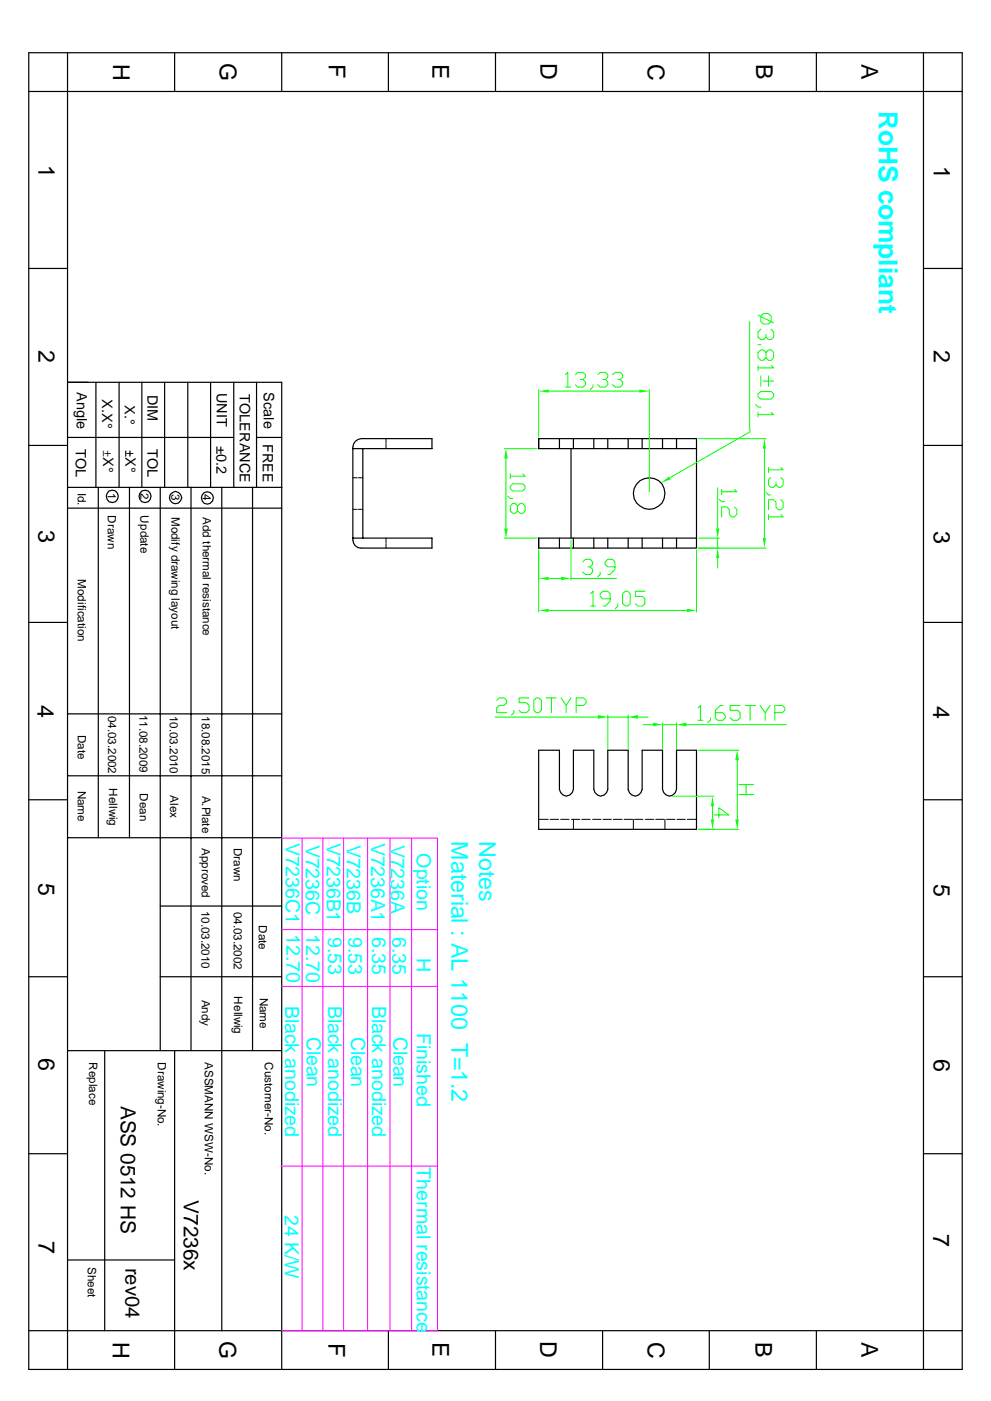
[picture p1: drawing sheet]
<svg xmlns="http://www.w3.org/2000/svg" width="210mm" height="297mm" viewBox="0 0 210 297" stroke-linecap="round" stroke-linejoin="round" font-family="sans-serif">
<g fill="none" stroke="#000" stroke-width=".25">
<path d="M6.1 11.2h197.8v279h-197.8zM6.1 19.4h197.8M14.3 11.2v279M37 11.2v8.2zM59.7 11.2v8.2M82.3 11.2v8.2M105 11.2v8.2M127.7 11.2v8.2M150.3 11.2v8.2M173 11.2v8.2zM195.7 11.2v279M6.1 56.9h8.2"/>
<path d="M195.7 56.9h8.2M6.1 94.4h8.2M14.3 81h45.4v209.2M14.3 92.7h35.2M20.3 81v22.3M25.2 81v22.3M30.1 81v22.3M34.9 81v22.3M39.8 81v22.3M44.6 81v22.3M49.5 81v22.3M54.4 92.7h5.3"/>
<path d="M54.4 81v22.3M114.1 95.1v-2.1h33.5v23.2h-33.5v-2.2h33.5M114.1 93v2.1M114.1 95.1h33.5M118.5 93v2.1M121.5 93v2.1M125.8 93v2.1M128.8 93v2.1M133.1 93v2.1M136.1 93v2.1M140.4 93v2.1M143.3 93v2.1"/>
<path d="M195.7 94.4h8.2M14.3 103.3h45.4M14.3 107.7h45.4M20.8 103.3v74.2M27.4 103.3v74.2M34 103.3v119.4M40.5 103.3v119.4M47 103.3v178.7M53.5 103.3v119.4M118.5 114v2.2M121.5 114v2.2M125.8 114v2.2"/>
<path d="M128.8 114v2.2M133.1 114v2.2M136.1 114v2.2M140.4 114v2.2M143.3 114v2.2M6.1 131.9h8.2M195.7 131.9h8.2M14.3 151.3h45.4M114.1 159h4.4v8.3a1.48 1.48 0 0 0 1.5 1.4 1.48 1.48 0 0 0 1.5-1.4v-8.3h4.3v8.3a1.48 1.48 0 0 0 1.5 1.4 1.48 1.48 0 0 0 1.5-1.4v-8.3h4.3v8.3a1.48 1.48 0 0 0 1.5 1.4 1.48 1.48 0 0 0 1.5-1.4v-8.3h4.3v8.3a1.48 1.48 0 0 0 1.5 1.4 1.48 1.48 0 0 0 1.4-1.4v-8.3h4.3v16.8h-33.5zM6.1 169.5h8.2M14.3 164.4h45.4M14.3 177.5h45.4"/>
<path d="M195.7 169.5h8.2M34 192h25.7M6.1 207h8.2M34 207h25.7zM195.7 207h8.2M14.3 222.7h45.4M22.2 222.7v59.3M37 222.7v67.5M6.1 244.5h8.2M195.7 244.5h8.2M14.3 267h22.7M6.1 282h197.8"/>
<path d="M82.3 282v8.2M105 282v8.2M127.7 282v8.2M150.3 282v8.2M173 282v8.2"/>
<circle cx="23.8" cy="105.2" r="1.28"/>
<circle cx="30.7" cy="105.2" r="1.28"/>
<circle cx="137.6" cy="104.6" r="3.3"/>
</g>
<g fill="none" stroke="#000" stroke-width=".21">
<path d="M114.1 173.7h2.1M116.6 173.7h1.8M118.8 173.7h1.8M121.1 173.7h1.8M123.3 173.7h1.8M125.6 173.7h1.7M127.8 173.7h1.7M130 173.7h1.8M132.2 173.7h1.8M134.2 173.7v2.1M134.5 173.7h1.7M136.7 173.7h1.8"/>
<path d="M138.9 173.7h1.8M140.9 173.7v2.1M141.2 173.7h1.8M143.4 173.7h1.8M145.6 173.7h2"/>
</g>
<path d="M148 93h14.3M162 95.1v18.9M148 116.2h14.3" fill="none" stroke="#0f0" stroke-width=".21"/>
<g fill="#0f0">
<path d="M162 93l.3 2.1h-.7z"/>
<path d="M161.6 114h.7l-.3 2.2z"/>
</g>
<path d="M114.1 82.6v10M116.2 82.9h19.3M137.6 82.6v21.6M162.8 99.1v1.1M165.4 99.1l.5 .5h-3.1M162.3 104.3l.5 .6h.5M162.8 109.1v1.1M163.3 101.2l-.5 .5v1.1l.5 .5h.6l.5-.5M165.4 101.2l.5 .5v1.1l-.5 .5h-.5l-.5-.5v-.6M165.4 105.9l.5 .5v1.1l-.5 .5h-.5l-.5-.5v-1.1l-.5-.5h-1.1v2.1M165.4 109.1l.5 .5h-3.1" fill="none" stroke="#0f0" stroke-width=".21"/>
<g fill="#0f0">
<path d="M135.5 82.6l2.1 .3-2.1 .3z"/>
<path d="M114.1 82.9l2.1-.3v.6z"/>
</g>
<path d="M119.8 79.4l.5-.5v3.1M121.9 79.4l.5-.5h1.1l.5 .5v.5l-.5 .5h-.6M126.7 79.4l.5-.5h1.1l.5 .5v.5l-.5 .5h-.6M129.8 79.4l.6-.5h1l.5 .5v.5l-.5 .5h-.5M119.8 82h1.1M123.5 80.4l.5 .5v.6l-.5 .5h-1.1l-.5-.5M125.6 81.5v.5l-.5 .6M128.3 80.4l.5 .5v.6l-.5 .5h-1.1l-.5-.5M131.4 80.4l.5 .5v.6l-.5 .5h-1l-.6-.5M114.1 116.6v13.1M147.6 116.6v13.1M116.2 129.4h29.3" fill="none" stroke="#0f0" stroke-width=".21"/>
<g fill="#0f0">
<path d="M145.5 129l2.1 .4-2.1 .3z"/>
<path d="M114.1 129.4l2.1-.4v.7z"/>
</g>
<path d="M125.1 125.8l.5-.5v3.1M125.1 128.4h1.1M129.3 126.9h-1.5l-.6-.5v-.6l.6-.5h1l.5 .5v1.6l-1 1h-.5M130.9 127.9v.5l-.5 .6M131.9 125.8l.6-.5h.5l.5 .5v2.1l-.5 .5h-.5l-.6-.5zM136.7 125.3h-2.1v1.1h1.5l.6 .5v1l-.6 .5h-1l-.5-.5M148 159h8.5M148 175.8h8.5M156.2 161.1v12.6" fill="none" stroke="#0f0" stroke-width=".21"/>
<g fill="#0f0">
<path d="M156.2 159l.3 2.1h-.7z"/>
<path d="M155.8 173.7h.7l-.3 2.1z"/>
</g>
<path d="M156.5 166.3h3.2M156.5 168.4h3.2M158.1 166.3v2.1" fill="none" stroke="#0f0" stroke-width=".21"/>
<path d="M140 102.4l1.7-1.4 .4 .6z" fill="#0f0"/>
<g fill="none" stroke="#0f0" stroke-width=".21">
<path d="M158.8 68.2l.1 23.3-17 9.8M160.6 66.8l3.3 1.6M160.6 73.1h.6M160.6 77.5v1.1M161.2 69.8l-.6 .6v1.1l.6 .5h.5l.6-.5M161.2 79.7v2.2M161.7 66.5h1.1l.6 .6v1.1l-.6 .5h-1.1l-.5-.5v-1.1zM162.3 74.7l.5-.5h.6l.5 .5v1.1l-.5 .6h-.6l-.5-.6v-1.1l-.6-.5h-.5l-.6 .5v1.1l.6 .6h.5l.6-.6M162.8 79.7v2.2M163.4 69.8l.5 .6v1.1l-.5 .5h-.6l-.5-.5v-.6M163.4 77.5l.5 .5h-3.3M160.1 85.7l.5 .6h.6"/>
<path d="M160.6 83.5l.6-.5h2.2l.5 .5v.6l-.5 .5h-2.2l-.6-.5zM160.6 87.4v1M161.7 80.8h2.2M163.4 87.4l.5 .5h-3.3M148 116.2h4.4M148 114h4.4M152.1 103.4v8.6M152.1 114v2.2M152.1 118.3v2.1"/>
</g>
<g fill="#0f0">
<path d="M152.1 116.2l.3 2.1h-.7z"/>
<path d="M151.7 112h.7l-.3 2z"/>
</g>
<path d="M114.1 116.6v6.3M121 114.5v8.4M152.4 105.8l.5 .5h.6M152.9 103.7v1.1M155.6 103.7l.5 .5h-3.2M155.6 107.4l.5 .6v1l-.5 .6h-.6l-.5-.6v-1l-.5-.6h-1.1v2.2M116.2 122.6h2.7M121 122.6h9.6" fill="none" stroke="#0f0" stroke-width=".21"/>
<path d="M121 95.1v18.9" fill="none" stroke="#000" stroke-width=".25"/>
<g fill="#0f0">
<path d="M114.1 122.6l2.1-.3v.6z"/>
<path d="M118.9 122.3l2.1 .3-2.1 .3z"/>
</g>
<path d="M106.8 95.1h7M107.2 97.2v14.8M106.8 114h7M123.4 119.1l.6-.6h1.1l.5 .6v.5l-.5 .5h-.6M125.1 120.1l.5 .6v.5l-.5 .6h-1.1l-.6-.6M127.2 121.2v.6l-.5 .5M130.3 120.1h-1.5l-.6-.5v-.5l.6-.6h1l.5 .6v1.6l-1 1.1h-.5" fill="none" stroke="#0f0" stroke-width=".21"/>
<g fill="#0f0">
<path d="M107.2 95.1l.4 2.1h-.8z"/>
<path d="M106.8 112h.8l-.4 2z"/>
</g>
<path d="M107.6 105.2l.5 .5h.5M108.1 103l.5-.5h2.1l.6 .5v.5l-.6 .6h-2.1l-.5-.6zM108.1 100.4v1M109.6 107.3l.6-.6h.5l.6 .6v1l-.6 .5h-.5l-.6-.5v-1l-.5-.6h-.5l-.5 .6v1l.5 .5h.5l.5-.5M110.7 100.4l.6 .5h-3.2M104.9 152h21.8M128.8 151.6v7.1M128.8 152h4.3M133.1 151.6v7.1M135.2 152h2.1" fill="none" stroke="#0f0" stroke-width=".21"/>
<g fill="#0f0">
<path d="M133.1 152l2.1-.4v.7z"/>
<path d="M126.7 151.6l2.1 .4-2.1 .3z"/>
</g>
<g fill="none" stroke="#0f0" stroke-width=".21">
<path d="M105.2 148.4l.5-.5h1.1l.6 .5v.5l-.6 .6h-1.1l-.5 .5v1h2.2M108.9 150.5v.5l-.5 .6M112.1 147.9h-2.1v1h1.5l.6 .6v1l-.6 .5h-1l-.5-.5M113.1 148.4l.5-.5h.5l.6 .5v2.1l-.6 .5h-.5l-.5-.5zM115.7 147.9h2.2M116.8 147.9v3.1M118.9 147.9l1.1 1.6v1.5M121 147.9l-1 1.6M122.1 149.5h1.5l.6-.6v-.5l-.6-.5h-1.5v3.1M136.2 153.6h2.1M140.4 153.2v5.5M140.4 153.6h2.9"/>
<path d="M143.3 153.2v5.5M145.5 153.6h21.1"/>
</g>
<g fill="#0f0">
<path d="M138.3 153.2l2.1 .4-2.1 .3z"/>
<path d="M143.3 153.6l2.2-.4v.7z"/>
</g>
<g fill="none" stroke="#0f0" stroke-width=".21">
<path d="M147.9 150l.5-.5v3.2M147.9 152.7h1M150.5 152.1v.6l-.6 .5M153.2 149.5h-.5l-1.1 1v1.6l.5 .6h1.1l.5-.6v-.5l-.5-.6h-1.6M156.8 149.5h-2.1v1h1.6l.5 .5v1.1l-.5 .6h-1l-.6-.6M157.9 149.5h2.1M158.9 149.5v3.2M161 149.5l1.1 1.5v1.7M163.2 149.5l-1.1 1.5M164.2 151h1.6l.5-.5v-.5l-.5-.5h-1.6v3.2M142.2 168.7h9.1M148 175.8h3.3"/>
<path d="M151 170.9v2.8"/>
</g>
<g fill="#0f0">
<path d="M150.6 173.7h.7l-.3 2.1z"/>
<path d="M151 168.7l.3 2.2h-.7z"/>
</g>
<path d="M151.3 172.7h3.1l-2.1-1.5v2.1" fill="none" stroke="#0f0" stroke-width=".21"/>
<path d="M81.8 93v1M81.8 94.1v1M74.8 108h.9M74.8 101.3h.9M75.9 108h1M75.9 101.3h1M81.8 114v1.1M81.8 115.2v1M121.5 173.7v2.1" fill="none" stroke="#000" stroke-width=".21"/>
<g fill="none" stroke="#000" stroke-width=".25">
<path d="M74.8 95.1h16.7v-2.1h-15a1.89 1.89 0 0 0-1.7 1.7v19.8a1.74 1.74 0 0 0 1.7 1.7h15v-2.2h-16.7M76.9 95.1v18.9"/>
<circle cx="37.2" cy="105.5" r="1.28"/>
<circle cx="43.9" cy="105.6" r="1.28"/>
</g>
<path d="M59.7 177.6h33v104.4h-33M64 177.6v104.4M68.4 177.6v104.4M72.8 177.6v104.4M77.9 177.6v104.4M82.6 177.6v104.4M87.2 177.6v104.4M59.7 197h33M59.7 209h33M59.5 247.1h33" fill="none" stroke="#f0f" stroke-width=".21"/>
<text font-size="5.6" fill="#0ff" x="186.2" y="23.5" transform="rotate(90 186.2 23.5)">RoHS compliant</text>
<g font-size="4.9">
<text x="24" y="13.5" transform="rotate(90 24 13.5)">H</text>
<text x="46.6" y="13.4" transform="rotate(90 46.6 13.4)">G</text>
<text x="69.7" y="13.6" transform="rotate(90 69.7 13.6)">F</text>
<text x="91.6" y="13.5" transform="rotate(90 91.6 13.5)">E</text>
<text x="114.6" y="13.3" transform="rotate(90 114.6 13.3)">D</text>
<text x="137.2" y="13.5" transform="rotate(90 137.2 13.5)">C</text>
<text x="160.2" y="13.5" transform="rotate(90 160.2 13.5)">B</text>
<text x="182.5" y="13.6" transform="rotate(90 182.5 13.6)">A</text>
<text x="8.1" y="35.1" transform="rotate(90 8.1 35.1)">1</text>
<text x="197.9" y="35.1" transform="rotate(90 197.9 35.1)">1</text>
<text x="8.1" y="74.1" transform="rotate(90 8.1 74.1)">2</text>
<text x="197.9" y="74.3" transform="rotate(90 197.9 74.3)">2</text>
<text x="8.1" y="112.4" transform="rotate(90 8.1 112.4)">3</text>
<text x="197.9" y="112.5" transform="rotate(90 197.9 112.5)">3</text>
<text x="8" y="149.5" transform="rotate(90 8 149.5)">4</text>
<text x="197.7" y="149.6" transform="rotate(90 197.7 149.6)">4</text>
<text x="8.1" y="187.2" transform="rotate(90 8.1 187.2)">5</text>
<text x="197.9" y="187.3" transform="rotate(90 197.9 187.3)">5</text>
<text x="8.1" y="224.3" transform="rotate(90 8.1 224.3)">6</text>
<text x="197.9" y="224.5" transform="rotate(90 197.9 224.5)">6</text>
<text x="8.1" y="263.1" transform="rotate(90 8.1 263.1)">7</text>
<text x="197.7" y="261.6" transform="rotate(90 197.7 261.6)">7</text>
<text x="23.9" y="284.4" transform="rotate(90 23.9 284.4)">H</text>
<text x="46.5" y="284.2" transform="rotate(90 46.5 284.2)">G</text>
<text x="69.6" y="284.6" transform="rotate(90 69.6 284.6)">F</text>
<text x="91.6" y="284.4" transform="rotate(90 91.6 284.4)">E</text>
<text x="114.5" y="284.2" transform="rotate(90 114.5 284.2)">D</text>
<text x="137.2" y="284.4" transform="rotate(90 137.2 284.4)">C</text>
<text x="160.1" y="284.5" transform="rotate(90 160.1 284.5)">B</text>
<text x="182.5" y="284.5" transform="rotate(90 182.5 284.5)">A</text>
</g>
<g font-size="4.9" fill="#0ff">
<text x="95.7" y="178.3" transform="rotate(90 95.7 178.3)">Material : AL 1100 T=1.2</text>
<text x="101.5" y="178.2" transform="rotate(90 101.5 178.2)">Notes</text>
</g>
<g font-size="4.4">
<text x="25.6" y="234.4" transform="rotate(90 25.6 234.4)">ASS 0512 HS</text>
<text x="38.9" y="254.4" transform="rotate(90 38.9 254.4)">V7236x</text>
</g>
<text font-size="4.2" x="26.6" y="268.6" transform="rotate(90 26.6 268.6)">rev04</text>
<g font-size="4.1" fill="#0ff">
<text x="60.5" y="178.6" transform="rotate(90 60.5 178.6)">V7236C1</text>
<text x="64.8" y="179" transform="rotate(90 64.8 179)">V7236C</text>
<text x="69.3" y="178.6" transform="rotate(90 69.3 178.6)">V7236B1</text>
<text x="73.5" y="179" transform="rotate(90 73.5 179)">V7236B</text>
<text x="78.7" y="178.6" transform="rotate(90 78.7 178.6)">V7236A1</text>
<text x="82.8" y="179" transform="rotate(90 82.8 179)">V7236A</text>
<text x="88.3" y="180.8" transform="rotate(90 88.3 180.8)">Option</text>
<text x="60.7" y="198" transform="rotate(90 60.7 198)">12.70</text>
<text x="64.9" y="198" transform="rotate(90 64.9 198)">12.70</text>
<text x="69.5" y="198.5" transform="rotate(90 69.5 198.5)">9.53</text>
<text x="73.8" y="198.5" transform="rotate(90 73.8 198.5)">9.53</text>
<text x="78.8" y="198.5" transform="rotate(90 78.8 198.5)">6.35</text>
<text x="83.1" y="198.5" transform="rotate(90 83.1 198.5)">6.35</text>
<text x="88.3" y="202.9" transform="rotate(90 88.3 202.9)">H</text>
<text x="60.5" y="213.1" transform="rotate(90 60.5 213.1)">Black anodized</text>
<text x="69.5" y="213.1" transform="rotate(90 69.5 213.1)">Black anodized</text>
<text x="78.8" y="213.1" transform="rotate(90 78.8 213.1)">Black anodized</text>
<text x="65" y="219.7" transform="rotate(90 65 219.7)">Clean</text>
<text x="74.4" y="219.7" transform="rotate(90 74.4 219.7)">Clean</text>
<text x="83.4" y="219.7" transform="rotate(90 83.4 219.7)">Clean</text>
<text x="88.3" y="218.9" transform="rotate(90 88.3 218.9)">Finished</text>
<text x="88.3" y="247.4" transform="rotate(90 88.3 247.4)">Thermal resistance</text>
<text x="60.4" y="257.5" transform="rotate(90 60.4 257.5)">24 K/W</text>
</g>
<g font-size="3.4">
<text x="21.8" y="95.3" transform="rotate(90 21.8 95.3)">±X°</text>
<text x="26.6" y="95.3" transform="rotate(90 26.6 95.3)">±X°</text>
</g>
<g font-size="3">
<text x="16.3" y="83.1" transform="rotate(90 16.3 83.1)">Angle</text>
<text x="31.2" y="83.7" transform="rotate(90 31.2 83.7)">DIM</text>
<text x="46" y="83.2" transform="rotate(90 46 83.2)">UNIT</text>
<text x="50.8" y="83.5" transform="rotate(90 50.8 83.5)">TOLERANCE</text>
<text x="55.9" y="83.1" transform="rotate(90 55.9 83.1)">Scale</text>
<text x="21.7" y="84.7" transform="rotate(90 21.7 84.7)">X.X°</text>
<text x="26.4" y="85.9" transform="rotate(90 26.4 85.9)">X.°</text>
<text x="16.1" y="95.2" transform="rotate(90 16.1 95.2)">TOL</text>
<text x="31.2" y="95.2" transform="rotate(90 31.2 95.2)">TOL</text>
<text x="45.9" y="94.6" transform="rotate(90 45.9 94.6)">±0.2</text>
<text x="55.7" y="94.1" transform="rotate(90 55.7 94.1)">FREE</text>
</g>
<g font-size="2.5">
<text x="16.5" y="104.4" transform="rotate(90 16.5 104.4)">Id.</text>
<text x="22.9" y="104.4" transform="rotate(90 22.9 104.4)">1</text>
<text x="29.8" y="104.4" transform="rotate(90 29.8 104.4)">2</text>
<text x="36.3" y="104.6" transform="rotate(90 36.3 104.6)">3</text>
<text x="43" y="104.7" transform="rotate(90 43 104.7)">4</text>
<text x="22.9" y="109.2" transform="rotate(90 22.9 109.2)">Drawn</text>
<text x="29.8" y="109.2" transform="rotate(90 29.8 109.2)">Update</text>
<text x="36.3" y="109.6" transform="rotate(90 36.3 109.6)">Modify drawing layout</text>
<text x="43" y="109.6" transform="rotate(90 43 109.6)">Add thermal resistance</text>
<text x="16.5" y="122.8" transform="rotate(90 16.5 122.8)">Modification</text>
<text x="16.5" y="155.8" transform="rotate(90 16.5 155.8)">Date</text>
<text x="22.9" y="151.7" transform="rotate(90 22.9 151.7)">04.03.2002</text>
<text x="29.5" y="151.5" transform="rotate(90 29.5 151.5)">11.08.2009</text>
<text x="36" y="151.7" transform="rotate(90 36 151.7)">10.03.2010</text>
<text x="42.8" y="151.8" transform="rotate(90 42.8 151.8)">18.08.2015</text>
<text x="16.5" y="167.6" transform="rotate(90 16.5 167.6)">Name</text>
<text x="23.1" y="167" transform="rotate(90 23.1 167)">Hellwig</text>
<text x="29.6" y="168.1" transform="rotate(90 29.6 168.1)">Dean</text>
<text x="36.1" y="168.6" transform="rotate(90 36.1 168.6)">Alex</text>
<text x="42.8" y="168.7" transform="rotate(90 42.8 168.7)">A.Plate</text>
<text x="42.8" y="179.7" transform="rotate(90 42.8 179.7)">Approved</text>
<text x="49.5" y="179.7" transform="rotate(90 49.5 179.7)">Drawn</text>
<text x="42.7" y="193" transform="rotate(90 42.7 193)">10.03.2010</text>
<text x="49.5" y="193.2" transform="rotate(90 49.5 193.2)">04.03.2002</text>
<text x="54.9" y="196.1" transform="rotate(90 54.9 196.1)">Date</text>
<text x="42.8" y="211.8" transform="rotate(90 42.8 211.8)">Andy</text>
<text x="49.6" y="211.2" transform="rotate(90 49.6 211.2)">Hellwig</text>
<text x="55" y="211.4" transform="rotate(90 55 211.4)">Name</text>
<text x="18.9" y="225.1" transform="rotate(90 18.9 225.1)">Replace</text>
<text x="33.4" y="225.1" transform="rotate(90 33.4 225.1)">Drawing-No.</text>
<text x="43.4" y="225.1" transform="rotate(90 43.4 225.1)">ASSMANN WSW-No.</text>
<text x="56.1" y="225.1" transform="rotate(90 56.1 225.1)">Customer-No.</text>
<text x="18.6" y="268.6" transform="rotate(90 18.6 268.6)">Sheet</text>
</g>
</svg>
